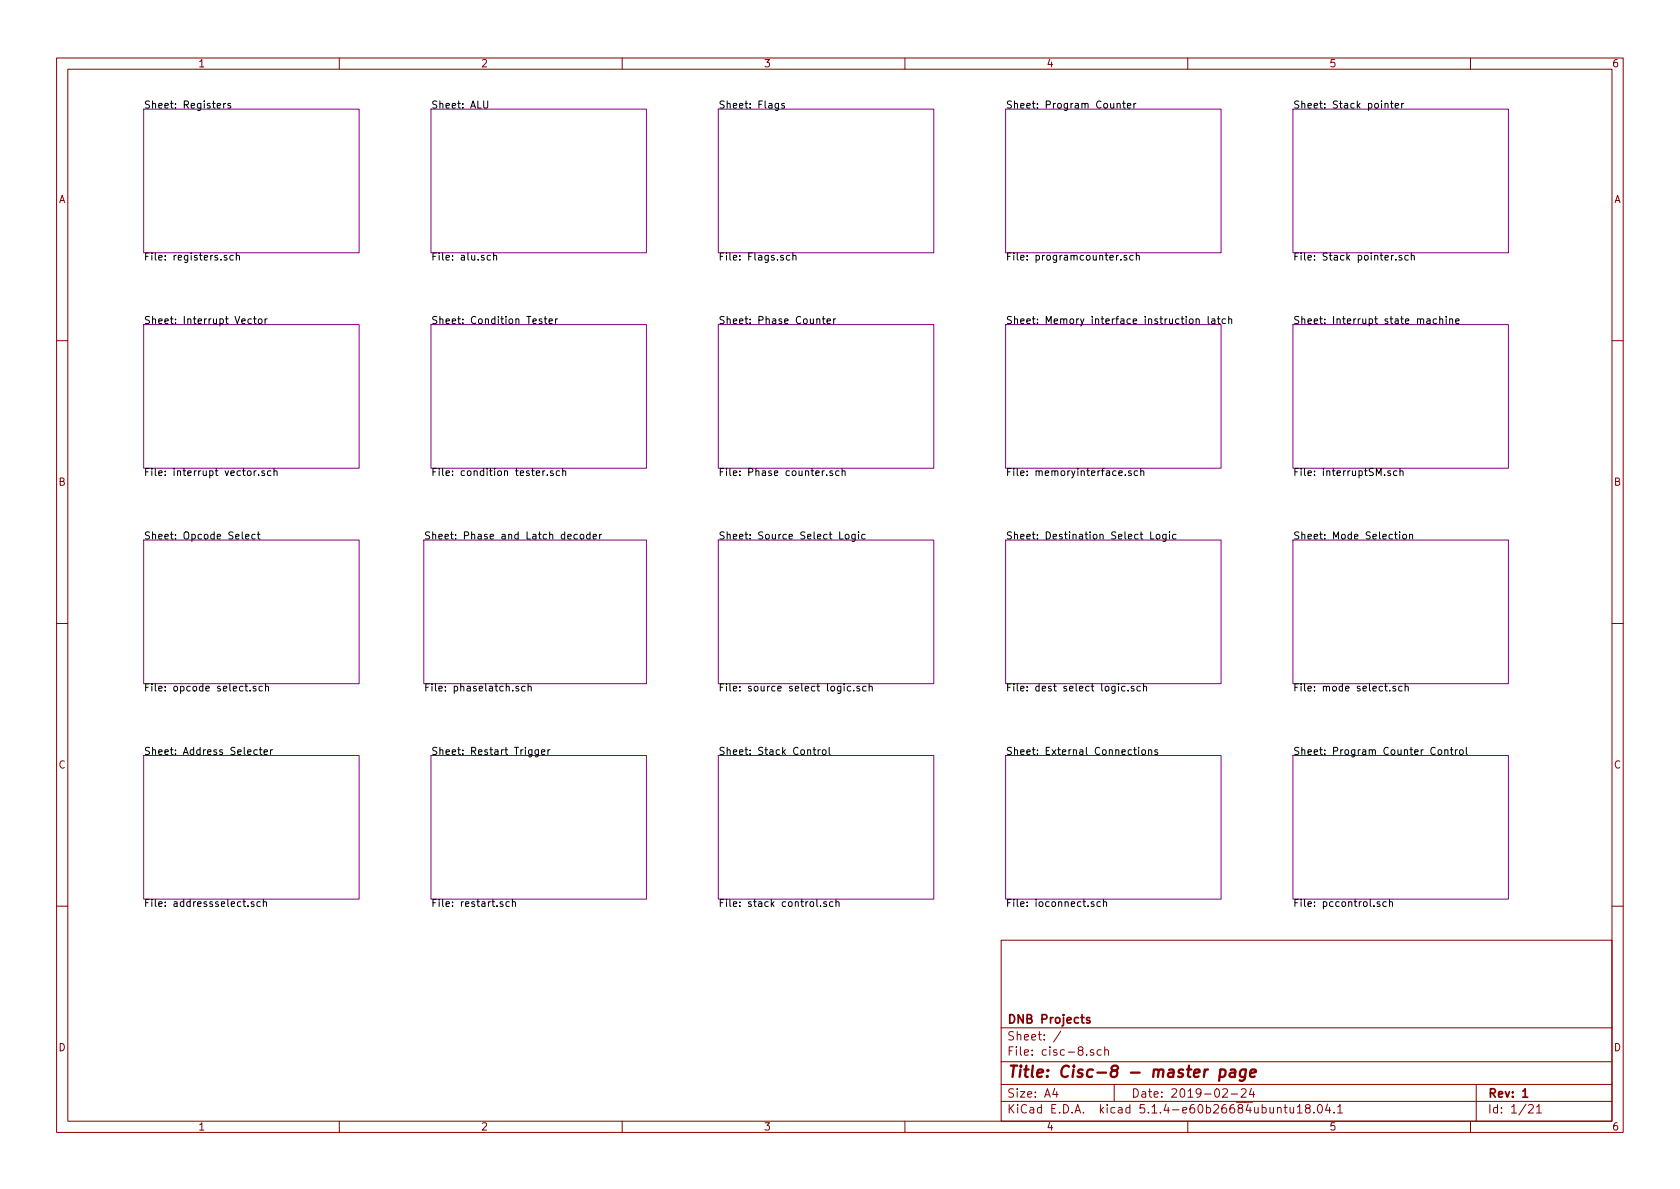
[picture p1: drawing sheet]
<svg xmlns="http://www.w3.org/2000/svg" width="297mm" height="210mm" viewBox="0 0 297 210" stroke-linecap="round" stroke-linejoin="round" font-family="sans-serif">
<g fill="none" stroke="#840000" stroke-width=".18">
<path d="M10 10.3h277v189.9h-277zM12 12.2h273v186.1h-273zM60 10.3v1.9M110 10.3v1.9M160 10.3v1.9M210 10.3v1.9M260 10.3v1.9M10 60.2h2M285 60.2h2M10 110.3h2M285 110.3h2M10 160.2h2"/>
<path d="M177 166.3h108v32h-108zM285 160.2h2M60 198.3v1.9M110 198.3v1.9M160 198.3v1.9M177 194.8h108M177 191.8h108M177 187.8h108M177 181.8h108M186.5 192.5l-.4 1h1M186.8 193v1M187.6 182.3l-1.3 2"/>
<path d="M193.3 185.7a.37 .37 0 0 0-.5 .1v.2l.5 .2 .1 .1-.2 .3-.4-.1M194.7 185.7l-.4-.1-.3 .3 .1 .6 .2 .1 .4-.1M195.3 185.7h.1a.37 .37 0 0 1 .6 .1v.8M195.3 185.1v1.5M197 191.8v3M210 198.3v1.9M216.2 192.7l.2-.2h.4l.2 .5-.9 1h.9M217.7 193.5h1.1M219.5 192.7l.2-.2h.3l.3 .2v.3v.2l-.9 .8h.9M221.3 192.5l-.4 1h.9M221.6 193v1M225.9 196l.2-.2 .3 .1 .1 .9"/>
<path d="M227 195.8h.6M227.2 195.3v1.3l.4 .2M228.1 195.8l.1 .9 .3 .1 .2-.1M228.7 195.8v1M229.4 195.8l.4-.5v1.5M229.4 196.8h.8M231.1 196l-.3-.3 .1-.3a.48 .48 0 0 1 .7 .1l-.1 .4a.52 .52 0 0 0-.6 .2 .52 .52 0 0 0 0 .6l.5 .1 .2-.1v-.4l-.2-.3M232.3 196.7v.1M233.1 195.4l.2-.1a.8 .8 0 0 1 .5 .8 .8 .8 0 0 1-.5 .7 1 1 0 0 1-.2-1.4zM234.7 195.2l-.3 1.1h.9M235.1 195.8v1M235.9 196.7v.1"/>
<path d="M236.5 195.8l.4-.5v1.5M236.5 196.8h.9M260 198.3v1.9M261 191.8v6.5M270.3 195.5l.2-.2h.3l.3 .5-.9 1h.9M271.7 195.8l.4-.5v1.5M271.7 196.8h.8"/>
</g>
<path d="M192.7 180a.37 .37 0 0 0-.6 .1l.1 .3 .5 .1v.1l-.2 .3-.4-.1M269.2 193l.5-.5v1.5M269.2 194h.9" fill="none" stroke="#840000" stroke-width=".3"/>
<path d="M215.8 189.2a.68 .68 0 0 1 .8 .1v.8a.66 .66 0 0 1-1 .2M215.8 189.1l-.3 2M217.6 189.2h.8l-.1 1.2M218.4 189.6l-.7 .1a.4 .4 0 0 0-.3 .3 .4 .4 0 0 0 .2 .4l.7-.1M220.3 189.2a.68 .68 0 0 0-1 .3l-.1 .6 .2 .2 .2 .1 .5-.1M220.3 189.1l-.2 1.6a.62 .62 0 0 1-.9 .3M221.1 189.8l.9-.2v-.4l-.6-.1-.3 .3v.9l.2 .1 .5-.1" fill="none" stroke="#840000" stroke-width=".41"/>
<g fill="none" stroke="#840084" stroke-width=".18">
<path d="M25.4 19.3h38.1v25.4h-38.1zM76.2 19.3h38.1v25.4h-38.1zM127 19.3h38.1v25.4h-38.1zM177.8 19.3h38.1v25.4h-38.1zM228.6 19.3h38.1v25.4h-38.1zM25.4 57.4h38.1v25.4h-38.1zM76.2 57.4h38.1v25.4h-38.1zM127 57.4h38.1v25.4h-38.1zM177.8 57.4h38.1v25.4h-38.1zM228.6 57.4h38.1v25.4h-38.1zM25.4 95.5h38.1v25.4h-38.1zM74.9 95.5h39.4v25.4h-39.4z"/>
<path d="M127 95.5h38.1v25.4h-38.1zM177.8 95.5h38.1v25.4h-38.1zM228.6 95.5h38.1v25.4h-38.1zM25.4 133.6h38.1v25.4h-38.1zM76.2 133.6h38.1v25.4h-38.1zM127 133.6h38.1v25.4h-38.1zM177.8 133.6h38.1v25.4h-38.1zM228.6 133.6h38.1v25.4h-38.1z"/>
</g>
<g fill="none" stroke="#000" stroke-width=".18">
<path d="M39.5 18.3v.8M39.9 18.3l-.4 .2M40.8 18.3h-.3l-.2 .2v.1l.5 .2v.3h-.5M85.5 17.9v1l.3 .2h.3l.1-.2v-1M137.6 18.3v1.1l-.2 .2-.3-.1M137.6 18.3h-.3l-.3 .2 .2 .6h.4M138.7 18.3h-.3l-.2 .2 .1 .1 .4 .2v.3h-.5M197.5 18.4l.2-.1h.3l.1 .8M198.5 18.3h.5M198.7 17.9v1l.3 .2M199.3 18.7l.6-.1v-.3h-.4l-.2 .2 .1 .6h.5M200.5 18.3v.8"/>
<path d="M200.8 18.3l-.3 .2M244.9 18.4l.2-.1h.3v.8M245.8 18.3h.5M246 17.9v1l.3 .2M246.7 18.7l.6-.1-.1-.3h-.3l-.2 .2v.6h.5M247.8 18.3v.8M248.2 18.3l-.4 .2M40.1 45.2h-.3l-.2 .1 .1 .2 .4 .1v.3h-.5M41.2 45.2h-.3l-.3 .2 .2 .5h.4M41.8 45.3l.2-.1h.3v.8M41.8 44.7v1.3M44.4 56.4h-.3l-.3 .2 .2 .6h.4"/>
<path d="M44.8 56.4h.5M45 56v1l.3 .2M45.7 56.5l.2-.1 .4 .1v.5l-.1 .2h-.3l-.2-.1zM46.9 56.4v.8M47.2 56.4l-.3 .2M86.7 45.2h-.3l-.3 .2 .1 .5h.5M87.3 45.3l.2-.1h.3v.8M87.3 44.7v1.3M95.8 56.4h-.3l-.2 .2 .1 .1 .4 .2v.3h-.5M96.2 56.4h.5M96.4 56v1l.3 .2M97.1 56.8l.6-.1-.1-.3h-.3l-.2 .2v.6h.5"/>
<path d="M98.2 56.4v.8M98.6 56.4l-.4 .2M139.6 45.2h-.3l-.3 .2 .2 .5h.4M140.2 45.3l.2-.1h.3v.8M140.2 44.7v1.3M145.4 56.4h.5M145.6 56v1l.3 .2M146.2 56.8l.6-.1v-.3h-.4l-.2 .2 .1 .6h.5M147.4 56.4v.8M147.8 56.4h-.3l-.1 .2M198.2 45.9v.1M199.2 45.2h-.3l-.2 .1 .1 .2 .4 .1v.3h-.5"/>
<path d="M200.4 45.2h-.4l-.3 .2 .2 .5h.5M200.9 45.3l.2-.1h.3v.8M200.9 44.7v1.3M210.4 56.4h.3l.2 .1v.5l-.1 .2h-.3l-.2-.1zM211.5 56.5l.2-.1h.3v.8M211.5 56.4v.8M213.6 56v1l.2 .2M214.3 56.4h.5v.8M214.8 56.7h-.4l-.2 .2 .1 .3h.5M215.2 56.4h.5M215.4 56v1l.3 .2M216.7 56.4h-.4l-.2 .2 .1 .6h.5"/>
<path d="M217.2 56.5l.2-.1h.3l.1 .8M217.2 56v1.2M246.8 45.9v.1M247.8 45.2h-.3l-.2 .1 .1 .2 .4 .1v.3h-.5M249 45.2h-.4l-.2 .2 .1 .5h.5M249.5 45.3l.2-.1h.3l.1 .8M249.5 44.7v1.3M252.3 56.4h.5l.1 .8M252.9 56.7h-.5l-.2 .2 .1 .3h.6M254 56.4h-.4l-.2 .2 .1 .6h.5M254.6 56.5l.1-.1h.3l.1 .8M254.6 56v1.2"/>
<path d="M255.7 56v.1M255.7 56.4v.8M256.3 56.5l.2-.1h.3v.8M256.3 56.4v.8M257.4 56.8l.6-.1-.1-.3h-.3l-.2 .2 .1 .6h.4M43.4 94.9l.6-.1v-.3h-.4l-.2 .2 .1 .6h.5M44.9 83.3v.8M45.1 94.5h-.3l-.3 .2 .1 .6h.5M45.3 83.3l-.4 .2M45.5 94.5h.5M45.7 94.1v1l.3 .2M45.7 84v.1"/>
<path d="M46.8 83.3h-.3l-.2 .1v.2l.5 .1v.3h-.5M47.9 83.3h-.4l-.2 .2 .1 .5h.5M48.4 83.4l.2-.1h.3l.1 .8M48.4 82.8v1.3M96 83.3v.8M96.3 83.3h-.2l-.1 .2M96.8 84v.1M97.8 83.3h-.3l-.2 .1 .1 .2 .4 .1v.3h-.5M98.9 83.3h-.3l-.3 .2 .2 .5h.4M99.5 83.4l.2-.1h.3v.8M99.5 82.8v1.3M102.1 94.5h-.4l-.2 .2 .1 .6h.5"/>
<path d="M102.7 94.5h.3l.2 .1-.1 .7h-.3l-.2-.2zM104.3 94.5h-.3l-.3 .2 .1 .6h.5M104.3 94.1v1.2M104.9 94.9l.6-.1-.1-.3h-.3l-.2 .2v.6h.5M106 94.5v.8M106.4 94.5l-.4 .2M146.2 84v.1M147.2 83.3h-.3l-.2 .1 .1 .2 .4 .1v.3h-.5M148.4 83.3h-.4l-.2 .2 .1 .5h.5M148.5 94.1v1.2h.6M148.9 83.4l.2-.1h.3v.8M148.9 82.8v1.3"/>
<path d="M149.6 94.5h.3l.2 .2-.1 .6h-.3l-.3-.2zM151.2 94.5v1l-.2 .3-.4-.1M151.2 94.5h-.4l-.2 .2 .1 .6h.5M151.8 94.1v.1M151.8 94.5v.8M153 94.5h-.4l-.3 .2 .2 .6h.5M199 84v.1M200 83.3h-.3l-.2 .1 .1 .2 .4 .1v.3h-.5M201.1 83.3h-.3l-.3 .2 .2 .5h.4M201.7 83.4l.2-.1h.3v.8M201.7 82.8v1.3M203.5 94.1v1.2h.5"/>
<path d="M204.5 94.6l.1-.1 .4 .1 .1 .5-.1 .2h-.4l-.1-.1zM206.2 94.5v1l-.3 .3-.3-.1M206.2 94.5h-.4l-.2 .2 .1 .6h.5M206.8 94.1v.1M206.8 94.5v.8M207.9 94.5h-.3l-.3 .2 .1 .6h.5M245.8 83.3h-.3l-.1 .1v.2l.4 .1v.3h-.4M246.6 94.5h.4M246.7 94.1v1l.3 .2M247 83.3h-.4l-.2 .2 .1 .5h.5M247.5 94.1v.1M247.5 94.5v.8"/>
<path d="M247.5 83.4l.2-.1h.3l.1 .8M247.5 82.8v1.3M248.1 94.5h.3l.3 .2-.1 .6h-.3l-.3-.2zM249.2 94.6l.2-.1h.3l.1 .8M249.2 94.5v.8M44.2 122.1v.1M45.2 121.4h-.3l-.1 .1v.2l.4 .1v.3h-.4M45.5 132.6h-.4l-.2 .2 .1 .6h.5M45.8 132.6h.5M46 132.2v1l.3 .2M46.4 121.4h-.4l-.2 .2 .1 .5h.5M46.7 133l.6-.1-.1-.3h-.3l-.2 .2 .1 .6h.4"/>
<path d="M46.9 121.5l.2-.1h.3l.1 .8M46.9 120.9v1.3M47.8 132.6v.8M48.2 132.6l-.4 .2M91.7 121.4h-.3l-.2 .1 .1 .2 .4 .1v.3h-.5M92.8 121.4h-.3l-.3 .2 .2 .5h.4M93.4 121.5l.1-.1h.4v.8M93.4 120.9v1.3M95.2 132.6v1l-.3 .3-.3-.1M95.2 132.6h-.4l-.2 .2 .1 .6h.5M95.7 133l.6-.1v-.3h-.4l-.2 .2 .1 .6h.5M96.9 132.6v.8"/>
<path d="M97.3 132.6l-.4 .2M143.8 132.6h.4M143.9 132.2v1l.3 .2M144.7 132.6v.8M145 132.6l-.3 .2M145.4 132.7l.2-.1 .4 .1v.5l-.1 .2h-.3l-.2-.1zM146.6 132.2v1l.2 .2M149.3 120.9v.2M149.3 121.4v.8M150.4 121.4h-.4l-.2 .2 .1 .5h.5M151 122.1v.1M152 121.4h-.3l-.2 .1 .1 .2 .4 .1v.3h-.5"/>
<path d="M153.1 121.4h-.3l-.3 .2 .2 .5h.4M153.7 121.5l.1-.1h.4v.8M153.7 120.9v1.3M198.9 121.4h-.3l-.3 .2 .1 .5h.5M199.5 122.1v.1M200.4 132.6h.5M200.5 121.4h-.3l-.2 .1 .1 .2 .4 .1v.3h-.5M200.6 132.2v1l.3 .2M201.3 132.2v.1M201.3 132.6v.8M201.6 121.4h-.3l-.3 .2 .1 .5h.5M201.9 132.7l.2-.1 .4 .1v.5l-.1 .2h-.3l-.2-.1z"/>
<path d="M202.2 121.5l.2-.1h.3v.8M202.2 120.9v1.3M203.1 132.7l.2-.1h.3v.8M203.1 132.6v.8M204.6 132.6h-.3l-.1 .2v.1l.4 .2v.3h-.4M245.7 122.1v.1M246.7 121.4h-.2l-.2 .1v.2l.4 .1v.3h-.4M247.9 121.4h-.4l-.2 .2 .1 .5h.5M248.4 121.5l.2-.1h.3l.1 .8M248.4 120.9v1.3M254.4 132.6h.3l.2 .2-.1 .6h-.3l-.2-.1zM255.4 132.7l.2-.1h.3l.1 .8"/>
<path d="M255.4 132.6v.8M256.4 132.6h.5M256.6 132.2v1l.3 .2M257.3 132.6v.8M257.7 132.6l-.4 .2M258.2 132.6h.3l.2 .2-.1 .6h-.3l-.2-.1zM259.3 132.2v1l.1 .2M44.9 159.5h-.3l-.2 .1v.2l.5 .1v.3h-.5M46 159.5h-.3l-.3 .2 .1 .5h.5M46.6 159.6l.2-.1h.3v.8M46.6 159v1.3M88.9 159.5h-.3l-.2 .1 .1 .2 .4 .1v.3h-.5"/>
<path d="M90 159.5h-.3l-.2 .2 .1 .5h.4M90.6 159.6l.2-.1h.3v.8M90.6 159v1.3M144.4 159v1.1l.2 .2M146.1 159.5h-.3l-.2 .1 .1 .2 .4 .1v.3h-.5M147.3 159.5h-.4l-.2 .2 .1 .5h.5M147.8 159.6l.2-.1h.3l.1 .8M147.8 159v1.3M193.4 159.5h-.3l-.2 .1 .1 .2 .4 .1v.3h-.5M194.6 159.5h-.4l-.2 .2 .1 .5h.5M195.1 159.6l.2-.1h.3l.1 .8M195.1 159v1.3"/>
<path d="M244 159.5h-.3l-.2 .1v.2l.5 .1v.3h-.5M245.1 159.5h-.3l-.3 .2 .1 .5h.5M245.7 159.6l.1-.1h.4v.8M245.7 159v1.3M43.8 160.2v.1M145.1 160.2v.1"/>
</g>
<text font-size="2.8" fill="#840000" x="178" y="190.5">Title: Cisc-8 - master page</text>
<g font-size="2.1" fill="#840000">
<text x="178" y="184">Sheet: /</text>
<text x="178" y="181">DNB Projects</text>
<text x="178" y="186.7">File: cisc-8.sch</text>
<text x="178" y="196.9">KiCad E.D.A. kicad 5.1.4-e60b26684ubuntu18.04.1</text>
<text x="178" y="194.1">Size: A4</text>
<text x="200" y="194.1">Date: 2019-02-24</text>
<text x="263" y="194.1">Rev: 1</text>
<text x="263" y="196.9">Id: 1/21</text>
</g>
<g font-size="1.8" fill="#840000">
<text x="35" y="11.9">1</text>
<text x="85" y="11.9">2</text>
<text x="135" y="11.9">3</text>
<text x="185" y="11.9">4</text>
<text x="235" y="11.9">5</text>
<text x="285" y="11.9">6</text>
<text x="10.4" y="35.9">A</text>
<text x="285.4" y="35.9">A</text>
<text x="10.4" y="85.9">B</text>
<text x="285.4" y="85.9">B</text>
<text x="10.4" y="135.9">C</text>
<text x="285.4" y="135.9">C</text>
<text x="10.4" y="185.9">D</text>
<text x="285.4" y="185.9">D</text>
<text x="35" y="199.9">1</text>
<text x="85" y="199.9">2</text>
<text x="135" y="199.9">3</text>
<text x="185" y="199.9">4</text>
<text x="235" y="199.9">5</text>
<text x="285" y="199.9">6</text>
</g>
<g font-size="1.8">
<text x="25.4" y="19.2">Sheet: Registers</text>
<text x="76.2" y="19.2">Sheet: ALU</text>
<text x="127" y="19.2">Sheet: Flags</text>
<text x="177.8" y="19.2">Sheet: Program Counter</text>
<text x="228.6" y="19.2">Sheet: Stack pointer</text>
<text x="25.4" y="46.1">File: registers.sch</text>
<text x="76.2" y="46.1">File: alu.sch</text>
<text x="127" y="46.1">File: Flags.sch</text>
<text x="177.8" y="46.1">File: programcounter.sch</text>
<text x="228.6" y="46.1">File: Stack pointer.sch</text>
<text x="25.4" y="57.3">Sheet: Interrupt Vector</text>
<text x="76.2" y="57.3">Sheet: Condition Tester</text>
<text x="127" y="57.3">Sheet: Phase Counter</text>
<text x="177.8" y="57.3">Sheet: Memory interface instruction latch</text>
<text x="228.6" y="57.3">Sheet: Interrupt state machine</text>
<text x="25.4" y="84.2">File: interrupt vector.sch</text>
<text x="76.2" y="84.2">File: condition tester.sch</text>
<text x="127" y="84.2">File: Phase counter.sch</text>
<text x="177.8" y="84.2">File: memoryinterface.sch</text>
<text x="228.6" y="84.2">File: interruptSM.sch</text>
<text x="25.4" y="95.4">Sheet: Opcode Select</text>
<text x="74.9" y="95.4">Sheet: Phase and Latch decoder</text>
<text x="127" y="95.4">Sheet: Source Select Logic</text>
<text x="177.8" y="95.4">Sheet: Destination Select Logic</text>
<text x="228.6" y="95.4">Sheet: Mode Selection</text>
<text x="25.4" y="122.3">File: opcode select.sch</text>
<text x="74.9" y="122.3">File: phaselatch.sch</text>
<text x="127" y="122.3">File: source select logic.sch</text>
<text x="177.8" y="122.3">File: dest select logic.sch</text>
<text x="228.6" y="122.3">File: mode select.sch</text>
<text x="25.4" y="133.5">Sheet: Address Selecter</text>
<text x="76.2" y="133.5">Sheet: Restart Trigger</text>
<text x="127" y="133.5">Sheet: Stack Control</text>
<text x="177.8" y="133.5">Sheet: External Connections</text>
<text x="228.6" y="133.5">Sheet: Program Counter Control</text>
<text x="25.4" y="160.4">File: addressselect.sch</text>
<text x="76.2" y="160.4">File: restart.sch</text>
<text x="127" y="160.4">File: stack control.sch</text>
<text x="177.8" y="160.4">File: ioconnect.sch</text>
<text x="228.6" y="160.4">File: pccontrol.sch</text>
</g>
</svg>
